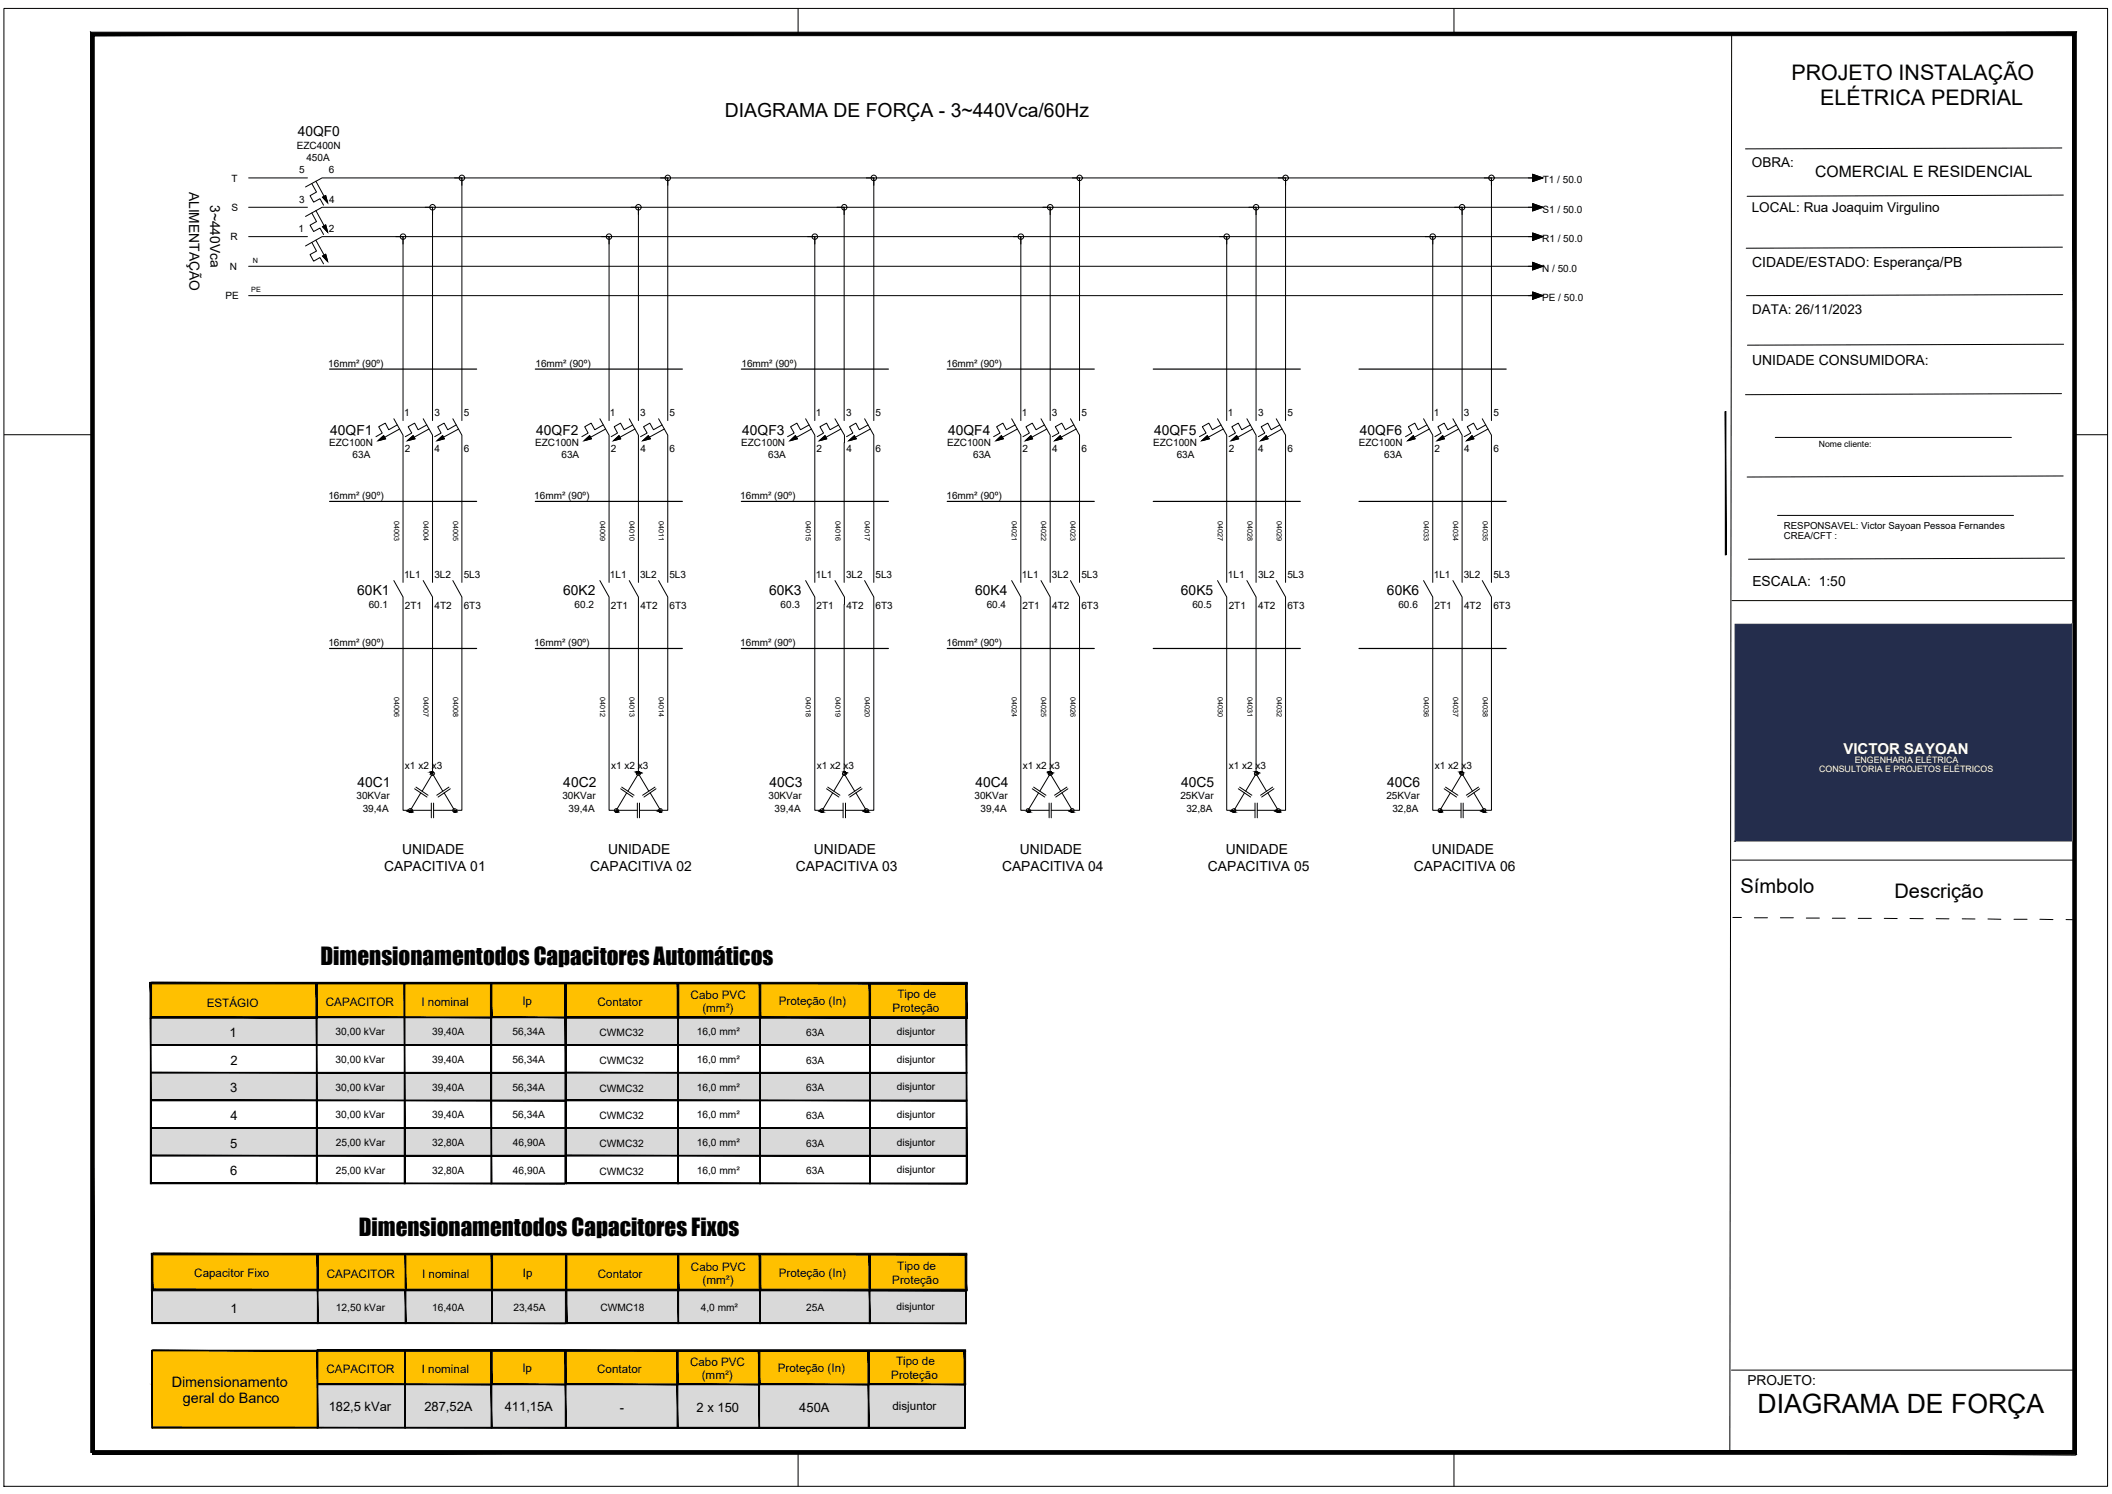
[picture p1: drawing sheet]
<svg xmlns="http://www.w3.org/2000/svg" width="594mm" height="420mm" viewBox="0 0 594 420" stroke-linecap="round" stroke-linejoin="round" font-family="sans-serif">
<!-- layer: PDF17_Solid Fills -->
<g fill="#ffc000" stroke="#ffc000" stroke-width=".28">
<path d="M43 389.3l46.4 12.3v-12.3zM43 389.3l46.4 12.3h-46.4z"/>
<path d="M43 380l228.4 9.4v-9.4zM43 380l228.4 9.4h-228.4z"/>
</g>
<!-- layer: PDF16_Solid Fills -->
<path d="M43 362.8l228.8 9.4v-9.4zM43 362.8l228.8 9.4h-228.8z" fill="#d9d9d9" stroke="#d9d9d9" stroke-width=".28"/>
<path d="M43 352.9l228.8 10v-10zM43 352.9l228.8 10h-228.8z" fill="#ffc000" stroke="#ffc000" stroke-width=".28"/>
<!-- layer: PDF15_Solid Fills -->
<g fill="#fff" stroke="#fff" stroke-width=".28">
<path d="M42.6 325l95.7 7.8v-7.8zM42.6 325l95.7 7.8h-95.7z"/>
<path d="M42.6 309.5l95.7 7.8v-7.8zM42.6 309.5l95.7 7.8h-95.7z"/>
<path d="M42.6 293.9l95.7 7.9v-7.9zM42.6 293.9l95.7 7.9h-95.7z"/>
</g>
<g fill="#d9d9d9" stroke="#d9d9d9" stroke-width=".28">
<path d="M42.6 317.2l229.3 7.9v-7.9zM42.6 317.2l229.3 7.9h-229.3z"/>
<path d="M42.6 301.7l229.3 7.8v-7.8zM42.6 301.7l229.3 7.8h-229.3z"/>
<path d="M42.6 286.1l229.3 7.9v-7.9zM42.6 286.1l229.3 7.9h-229.3z"/>
</g>
<path d="M42.6 276.7l229.3 9.5v-9.5zM42.6 276.7l229.3 9.5h-229.3z" fill="#ffc000" stroke="#ffc000" stroke-width=".28"/>
<!-- layer: PDF11_Geometry -->
<g fill="#000" stroke="#000" stroke-width=".28">
<path d="M121.2 217.4v.1zM121.2 217.4h.1zM121.4 217.1h.2zM179.1 217.3h.2zM179.2 217.3h.2zM179.4 217.1h.1zM179.9 217.4l.2 .1zM237.8 217.4l.2 .1zM295.2 217.1h.2zM295.8 217.4l.2 .1zM353.7 217.4l.1 .1zM410.8 217.3h.2z"/>
<path d="M410.8 217.3h.3zM411.1 217.1h.1zM114.9 227.9l.1 .1zM115.5 228.3h.2zM115.6 228.3h.2zM115.8 228h.2zM127.9 228.3h.2zM128 228.3h.2zM128.2 228h.2zM128.3 228l.1-.1zM173.4 228.4h.1zM173.4 228.3h.2z"/>
<path d="M185.6 228.4h.2zM231.1 228.4h.2zM243.7 228.4h.2zM243.8 228.3h.2zM289.2 228.4h.2zM289.3 228.3h.2zM301.5 228.4h.1zM346.6 227.9l.1 .1zM347 228.4h.1zM359.6 228.3h.2zM359.7 228.3h.2zM360 228l.1-.1z"/>
<path d="M405.1 228.3h.2zM417.3 228.4h.2z"/>
<path d="M431.5 83l.6 .1zM431.5 83l.6 .1z"/>
<path d="M431.5 83.1h.6zM431.5 83.1l.4 .2z"/>
<path d="M121.2 217.3h.2zM121.2 217.3l.1 .1z"/>
<path d="M121.2 217.3h.3zM121.2 217.3h.2z"/>
<path d="M121.3 217.2h.2zM121.3 217.2l.2 .1z"/>
<path d="M121.4 217.1h.2zM121.3 217.2h.2z"/>
<path d="M179.2 217.2h.3zM179.2 217.3h.2z"/>
<path d="M179.3 217.1h.2zM179.3 217.1l.2 .1z"/>
<path d="M179.4 217.1h.1zM179.3 217.1h.2z"/>
<path d="M179.6 217l.1 .1zM179.6 217l.1 .1z"/>
<path d="M179.6 217.1h.2zM179.6 217.1h.2z"/>
<path d="M179.6 217.1l.3 .1zM179.6 217.1l.3 .1z"/>
<path d="M179.7 217.2l.3 .1zM179.7 217.2l.3 .1z"/>
<path d="M179.7 217.3h.3zM179.7 217.3h.3z"/>
<path d="M179.8 217.3l.3 .1zM179.8 217.3l.3 .1z"/>
<path d="M237.4 217l.3 .1zM237.4 217l.3 .1z"/>
<path d="M237.5 217.1h.2zM237.5 217.1h.2z"/>
<path d="M237.5 217.1l.3 .1zM237.5 217.1l.3 .1z"/>
<path d="M237.6 217.2l.3 .1zM237.6 217.2l.3 .1z"/>
<path d="M237.7 217.3h.2zM237.7 217.3h.2z"/>
<path d="M237.7 217.3l.3 .1zM237.7 217.3l.3 .1z"/>
<path d="M294.9 217.4h.2zM294.9 217.4l.1 .1z"/>
<path d="M294.9 217.3h.2zM294.9 217.3l.2 .1z"/>
<path d="M295 217.3h.2zM294.9 217.3h.2z"/>
<path d="M295.1 217.2h.2zM295.1 217.2l.1 .1z"/>
<path d="M295.1 217.1h.3zM295.1 217.2h.2z"/>
<path d="M295.2 217.1h.2zM295.1 217.1h.3z"/>
<path d="M295.4 217l.2 .1zM295.4 217l.2 .1z"/>
<path d="M295.4 217.1h.3zM295.4 217.1h.3z"/>
<path d="M295.5 217.1l.2 .1zM295.5 217.1l.2 .1z"/>
<path d="M295.5 217.2l.3 .1zM295.5 217.2l.3 .1z"/>
<path d="M295.6 217.3h.3zM295.6 217.3h.3z"/>
<path d="M295.7 217.3l.2 .1zM295.7 217.3l.2 .1z"/>
<path d="M353.3 217l.2 .1zM353.3 217l.2 .1z"/>
<path d="M353.4 217.1h.2zM353.4 217.1h.2z"/>
<path d="M353.4 217.1l.3 .1zM353.4 217.1l.3 .1z"/>
<path d="M353.4 217.2l.3 .1zM353.4 217.2l.3 .1z"/>
<path d="M353.7 217.4l.1 .1zM353.7 217.5l.2 .1z"/>
<path d="M353.5 217.3h.3zM353.5 217.3h.3z"/>
<path d="M353.6 217.3l.2 .1zM353.6 217.3l.2 .1z"/>
<path d="M410.9 217.2h.2zM410.9 217.2l.2 .1z"/>
<path d="M411 217.1h.2zM411 217.1l.1 .1z"/>
<path d="M411.1 217.1h.1zM411 217.1h.2z"/>
<path d="M114.9 228h.2zM114.9 228h.2z"/>
<path d="M114.9 228l.3 .1zM114.9 228l.3 .1z"/>
<path d="M115 228.1l.3 .1zM115 228.1l.3 .1z"/>
<path d="M115 228.2l.3 .1zM115 228.2l.3 .1z"/>
<path d="M115.1 228.3h.3zM115.1 228.3h.3z"/>
<path d="M115.2 228.3l.2 .1zM115.2 228.3l.2 .1z"/>
<path d="M115.3 228.4h.1zM115.3 228.4h.1z"/>
<path d="M115.7 228.2h.2zM115.7 228.2l.1 .1z"/>
<path d="M115.7 228.1h.2zM115.7 228.1l.2 .1z"/>
<path d="M115.8 228h.2zM115.8 228l.1 .1z"/>
<path d="M128 228.2h.3zM128 228.2l.2 .1z"/>
<path d="M128.1 228.1h.2zM128 228.2h.3z"/>
<path d="M128.2 228h.2zM128.2 228l.1 .1z"/>
<path d="M173.5 228.3h.2zM173.4 228.3h.2z"/>
<path d="M173.5 228.2h.2zM173.5 228.2l.2 .1z"/>
<path d="M173.6 228.1h.2zM173.6 228.1l.1 .1z"/>
<path d="M173.7 228h.2zM173.7 228l.1 .1z"/>
<path d="M185.3 228h.1zM185.3 228h.1z"/>
<path d="M185.3 228l.2 .1zM185.3 228l.2 .1z"/>
<path d="M185.3 228.1l.3 .1zM185.3 228.1l.3 .1z"/>
<path d="M185.4 228.2l.3 .1zM185.4 228.2l.3 .1z"/>
<path d="M185.5 228.3h.2zM185.5 228.3h.2z"/>
<path d="M185.5 228.3l.3 .1zM185.5 228.3l.3 .1z"/>
<path d="M230.8 228h.1zM230.8 228h.1z"/>
<path d="M230.8 228l.2 .1zM230.8 228l.2 .1z"/>
<path d="M230.8 228.1l.3 .1zM230.8 228.1l.3 .1z"/>
<path d="M230.9 228.2l.3 .1zM230.9 228.2l.3 .1z"/>
<path d="M230.9 228.3h.3zM230.9 228.3h.3z"/>
<path d="M231 228.3l.3 .1zM231 228.3l.3 .1z"/>
<path d="M243.2 228h.1zM243.2 228h.1z"/>
<path d="M243.2 228l.2 .1zM243.2 228l.2 .1z"/>
<path d="M243.2 228.1l.3 .1zM243.2 228.1l.3 .1z"/>
<path d="M243.3 228.2l.2 .1zM243.3 228.2l.2 .1z"/>
<path d="M243.3 228.3h.3zM243.3 228.3h.3z"/>
<path d="M243.4 228.3l.3 .1zM243.4 228.3l.3 .1z"/>
<path d="M243.5 228.4h.2zM243.5 228.4h.2z"/>
<path d="M243.8 228.3h.3zM243.8 228.3h.2z"/>
<path d="M243.9 228.2h.2zM243.9 228.2l.2 .1z"/>
<path d="M244 228.1h.1zM244 228.1l.1 .1z"/>
<path d="M289.3 228.3h.2zM289.3 228.3h.2z"/>
<path d="M289.4 228.2h.2zM289.4 228.2l.1 .1z"/>
<path d="M289.5 228.1h.1zM289.4 228.2h.2z"/>
<path d="M301.1 228h.2zM301.1 228h.2z"/>
<path d="M301.1 228l.3 .1zM301.1 228l.3 .1z"/>
<path d="M301.2 228.1l.3 .1zM301.2 228.1l.3 .1z"/>
<path d="M301.2 228.2l.3 .1zM301.2 228.2l.3 .1z"/>
<path d="M301.3 228.3h.3zM301.3 228.3h.3z"/>
<path d="M301.4 228.3l.2 .1zM301.4 228.3l.2 .1z"/>
<path d="M346.6 228h.2zM346.6 228h.2z"/>
<path d="M346.6 228l.3 .1zM346.6 228l.3 .1z"/>
<path d="M346.7 228.1l.3 .1zM346.7 228.1l.3 .1z"/>
<path d="M346.7 228.2l.3 .1zM346.7 228.2l.3 .1z"/>
<path d="M346.8 228.3h.2zM346.8 228.3h.2z"/>
<path d="M346.9 228.3l.2 .1zM346.9 228.3l.2 .1z"/>
<path d="M359 228h.2zM359 228h.2z"/>
<path d="M359 228l.3 .1zM359 228l.3 .1z"/>
<path d="M359.1 228.1l.2 .1zM359.1 228.1l.2 .1z"/>
<path d="M359.1 228.2l.3 .1zM359.1 228.2l.3 .1z"/>
<path d="M359.2 228.3h.3zM359.2 228.3h.3z"/>
<path d="M359.3 228.3l.2 .1zM359.3 228.3l.2 .1z"/>
<path d="M359.4 228.4h.1zM359.4 228.4h.1z"/>
<path d="M359.7 228.2h.3zM359.7 228.2l.2 .1z"/>
<path d="M359.8 228.1h.2zM359.8 228.1l.2 .1z"/>
<path d="M359.9 228h.1zM359.9 228l.1 .1z"/>
<path d="M405.2 228.3h.2zM405.1 228.3h.2z"/>
<path d="M405.2 228.2h.3zM405.2 228.2l.2 .1z"/>
<path d="M405.3 228.1h.2zM405.3 228.1l.2 .1z"/>
<path d="M405.4 228h.2zM405.4 228l.1 .1z"/>
<path d="M416.9 228h.3zM416.9 228h.3z"/>
<path d="M417 228l.2 .1zM417 228l.2 .1z"/>
<path d="M417 228.1l.3 .1zM417 228.1l.3 .1z"/>
<path d="M417.1 228.2l.3 .1zM417.1 228.2l.3 .1z"/>
<path d="M417.2 228.3h.2zM417.2 228.3h.2z"/>
<path d="M417.2 228.3l.2 .1zM417.2 228.3l.2 .1z"/>
</g>
<!-- layer: PDF11_Solid Fills -->
<g fill="#000" stroke="#000" stroke-width=".28">
<path d="M90.7 55.5l.9-.5 .6 2zM431.1 49l2.9 1-2.9 1.1zM431.1 57.3l2.9 1-2.9 1zM90.7 63.8l.9-.6 .6 2.1zM90.7 72l.9-.5 .6 2zM431.1 65.5l2.9 1-2.9 1.1zM431.1 73.8l2.9 1.1-2.9 1zM431.1 82.1l2.9 1-2.9 1.1zM106.3 124l1.6-1.5 .6 .9zM114.6 124l1.6-1.5 .5 .9zM122.9 124l1.6-1.5 .5 .9zM164.3 124l1.6-1.5 .4 .9z"/>
<path d="M172.6 124l1.5-1.5 .5 .9zM180.8 124l1.6-1.5 .5 .9zM222.2 124l1.5-1.5 .6 .9zM230.5 124l1.6-1.5 .4 .9zM238.8 124l1.5-1.5 .5 .9zM280.2 124l1.5-1.5 .5 .9zM288.4 124l1.6-1.5 .4 .9zM296.7 124l1.5-1.5 .5 .9zM338 124l1.6-1.5 .5 .9zM346.3 124l1.6-1.5 .5 .9zM354.6 124l1.6-1.5 .5 .9zM396 124l1.6-1.5 .4 .9z"/>
<path d="M404.2 124l1.6-1.5 .5 .9zM412.5 124l1.6-1.5 .5 .9z"/>
</g>
<!-- layer: PDF11_Geometry -->
<g fill="none" stroke="#000" stroke-width=".28">
<path d="M69.9 58.3h16.6M69.9 50h16.6M85.9 52.6l4.7-2.6h39.3v68.3M87.7 51.6l1.3 2.4-1.8 1 1 1.9 1.8-1 1 1.8M87.7 59.9l1.3 2.4-1.8 1 1 1.8 1.8-1 1 1.9M88.9 51l2.3 4.2M88.9 59.2l2.3 4.3M90.7 55.5l.9-.5 .6 2zM119.6 58.3h60v60M121.7 58.3v2.1M127.8 50h60v68.3M129.9 50v2.1"/>
<path d="M177.5 58.3h59.9v60M179.6 58.3v2.1M185.8 50h60v68.3M187.8 50v2.1M235.4 58.3h60v60M237.4 58.3v2.1M243.7 50h60v68.3M245.8 50v2.1M293.3 58.3h60v60M295.4 58.3v2.1M301.6 50h60v68.3M303.7 50v2.1"/>
<path d="M351.3 58.3h60v60M353.3 58.3v2.1M359.5 50h60v68.3M361.6 50v2.1M409.2 58.3h22.7M411.3 58.3v2.1M417.5 50h14.4M419.5 50v2.1M429.9 50h1.2M429.9 58.3h1.2M431.1 49l2.9 1-2.9 1.1zM431.1 57.3l2.9 1-2.9 1z"/>
<path d="M69.9 66.5h16.6M69.9 74.9h362M85.9 69.2l4.7-2.7h22.8v51.8M85.9 60.9l4.7-2.6h31.1v60M87.7 68.2l1.3 2.4-1.8 1 1 1.8 1.8-1 1 1.8M88.9 67.6l2.3 4.2M90.7 63.8l.9-.6 .6 2.1zM90.7 72l.9-.5 .6 2zM111.3 66.5h60v51.8M113.4 66.5v2.1M169.2 66.5h60v51.8M171.3 66.5v2.1"/>
<path d="M227.2 66.5h59.9v51.8M229.2 66.5v2.1M285.1 66.5h60v51.8M287.1 66.5v2.1M343 66.5h60v51.8M345.1 66.5v2.1M400.9 66.5h31M403 66.5v2.1M429.9 66.5h1.2M431.1 65.5l2.9 1-2.9 1.1zM431.1 73.8l2.9 1.1-2.9 1zM69.9 83.1h362"/>
<path d="M431.1 82.1l2.9 1-2.9 1.1zM110.8 117.8l2.6 4.6v41.4M111.7 119.5l-2.4 1.4-.9-1.9-1.9 1 1 1.8-1.8 1M119 117.8l2.7 4.6v41.4M120.1 119.5l-2.5 1.4-1-1.9-1.8 1 1 1.8-1.8 1M127.4 117.8l2.5 4.6v41.4M128.3 119.5l-2.4 1.4-1-1.9-1.8 1 1 1.8-1.8 1M168.7 117.8l2.6 4.6v41.4M169.7 119.5l-2.4 1.4-1-1.9-1.8 1 .9 1.8-1.7 1M177 117.8l2.6 4.6v41.4M178 119.5l-2.4 1.4-1.1-1.9-1.7 1 .9 1.8-1.8 1M185.3 117.8l2.5 4.6v41.4"/>
<path d="M186.2 119.5l-2.4 1.4-1-1.9-1.8 1 1 1.8-1.8 1M226.6 117.8l2.6 4.6v41.4M227.6 119.5l-2.4 1.4-1-1.9-1.8 1 1 1.8-1.9 1M234.9 117.8l2.6 4.6v2.1M235.9 119.5l-2.4 1.4-1-1.9-1.9 1 1 1.8-1.7 1M243.2 117.8l2.6 4.6v41.4M244.2 119.5l-2.5 1.4-1-1.9-1.7 1 .9 1.8-1.8 1M284.6 117.8l2.5 4.6v41.4M285.5 119.5l-2.4 1.4-1-1.9-1.8 1 1 1.8-1.8 1M292.8 117.8l2.6 4.6v41.4M293.8 119.5l-2.4 1.4-1-1.9-1.8 1 1 1.8-1.9 1M301.1 117.8l2.6 4.6v41.4"/>
<path d="M302 119.5l-2.3 1.4-1-1.9-1.9 1 1.1 1.8-1.9 1M342.5 117.8l2.6 4.6v41.4M343.5 119.5l-2.5 1.4-1-1.9-1.8 1 1.1 1.8-1.9 1M350.7 117.8l2.6 4.6v41.4M351.7 119.5l-2.4 1.4-1-1.9-1.8 1 1 1.8-1.8 1M359 117.8l2.6 4.6v41.4M360 119.5l-2.5 1.4-.9-1.9-1.8 1 1 1.8-1.9 1M400.4 117.8l2.6 4.6v41.4M401.4 119.5l-2.5 1.4-.9-1.9-1.8 1 .9 1.8-1.7 1M408.7 117.8l2.6 4.6v41.4M409.7 119.5l-2.5 1.4-1-1.9-1.7 1 .9 1.8-1.8 1M416.9 117.8l2.6 4.6v41.4"/>
<path d="M417.9 119.5l-2.4 1.4-1-1.9-1.8 1 1 1.8-1.8 1M106.3 124l1.6-1.5 .6 .9zM112.4 120.7l-4.2 2.3M114.6 124l1.6-1.5 .5 .9zM120.6 120.7l-4.1 2.3M122.9 124l1.6-1.5 .5 .9zM129 120.7l-4.3 2.3M164.3 124l1.6-1.5 .4 .9zM170.3 120.7l-4.2 2.3M172.6 124l1.5-1.5 .5 .9zM178.6 120.7l-4.2 2.3M180.8 124l1.6-1.5 .5 .9z"/>
<path d="M186.9 120.7l-4.3 2.3M222.2 124l1.5-1.5 .6 .9zM228.3 120.7l-4.2 2.3M230.5 124l1.6-1.5 .4 .9zM236.5 120.7l-4.2 2.3M237.4 124.5v39.3M238.8 124l1.5-1.5 .5 .9zM244.8 120.7l-4.2 2.3M280.2 124l1.5-1.5 .5 .9zM286.2 120.7l-4.3 2.3M288.4 124l1.6-1.5 .4 .9zM294.5 120.7l-4.3 2.3"/>
<path d="M296.7 124l1.5-1.5 .5 .9zM302.7 120.7l-4.3 2.3M338 124l1.6-1.5 .5 .9zM344.1 120.7l-4.2 2.3M346.3 124l1.6-1.5 .5 .9zM352.3 120.7l-4.2 2.3M354.6 124l1.6-1.5 .5 .9zM360.6 120.7l-4.2 2.3M396 124l1.6-1.5 .4 .9zM402 120.7l-4.2 2.3M404.2 124l1.6-1.5 .5 .9zM410.3 120.7l-4.2 2.3"/>
<path d="M412.5 124l1.6-1.5 .5 .9zM418.5 120.7l-4.2 2.3M110.8 163.3l2.6 4.6v60h7.9M119 163.3l2.7 4.6v49.7l-3 4.9M127.4 163.3l2.5 4.6v60h-7.9M168.7 163.3l2.6 4.6v60h8M177 163.3l2.6 4.6v49.7l-3 4.9M185.3 163.3l2.5 4.6v60h-7.9M226.6 163.3l2.6 4.6v60h8M234.9 163.3l2.6 4.6v2.1M237.4 170v47.6l-2.9 4.9M243.2 163.3l2.6 4.6v60h-8"/>
<path d="M284.6 163.3l2.5 4.6v60h8M292.8 163.3l2.6 4.6v49.7l-2.9 4.9M301.1 163.3l2.6 4.6v60h-8M342.5 163.3l2.6 4.6v60h7.9M350.7 163.3l2.6 4.6v49.7l-2.9 4.9M359 163.3l2.6 4.6v60h-7.9M400.4 163.3l2.6 4.6v60h8M408.7 163.3l2.6 4.6v49.7l-3 4.9M416.9 163.3l2.6 4.6v60h-7.9M121.7 217l.4 .4-.1 .6-.5 .1-.4-.5M121.7 217.6l2.8 4.9M179 217.6a.53 .53 0 0 0 .6 .5 .53 .53 0 0 0 .5-.5"/>
<path d="M179.6 217.6l2.9 4.9M237.4 217l-.4 .4 .2 .6 .4 .1 .4-.5M237.4 217.6l3 4.9M294.9 217.6l.3 .5 .5-.1 .3-.4M295.4 217.6l3 4.9M353.3 217a.52 .52 0 0 0-.5 .6 .52 .52 0 0 0 .5 .5 .52 .52 0 0 0 .6-.5M353.3 217.6l2.9 4.9M411.3 217a.52 .52 0 0 1 .5 .6 .52 .52 0 0 1-.6 .5 .52 .52 0 0 1-.5-.5M411.3 217.6l2.9 4.9M114.9 227.9l.4-.5 .5 .1 .2 .4M116.6 221.8l3.5 2.4M117 221.4l3.4 2.2"/>
<path d="M118.4 223l-3 4.9M121.3 225.8v4.2M122 225.8v4.2M124.9 223l2.9 4.9M126.3 221.4l-3.4 2.2M126.7 221.8l-3.5 2.4M128.4 227.9a.52 .52 0 0 0-.5-.5 .52 .52 0 0 0-.5 .5 .52 .52 0 0 0 .4 .5M173.9 227.9a.51 .51 0 0 0-.6-.5 .51 .51 0 0 0-.5 .5 .51 .51 0 0 0 .6 .5M174.6 221.8l3.4 2.4M174.9 221.4l3.5 2.2M176.3 223l-2.9 4.9M179.3 225.8v4.2"/>
<path d="M179.9 225.8v4.2M182.9 223l2.9 4.9M184.2 221.4l-3.4 2.2M184.5 221.8l-3.4 2.4M185.3 227.9a.52 .52 0 0 1 .5-.5 .52 .52 0 0 1 .5 .5 .52 .52 0 0 1-.5 .5M230.8 227.9a.52 .52 0 0 1 .5-.5 .52 .52 0 0 1 .5 .5 .52 .52 0 0 1-.5 .5M232.5 221.8l3.5 2.4M232.8 221.4l3.5 2.2M234.2 223l-2.9 4.9M237.2 225.8v4.2M237.8 225.8v4.2M240.7 223l3 4.9"/>
<path d="M242.1 221.4l-3.4 2.2M242.5 221.8l-3.5 2.4M243.2 227.9a.53 .53 0 0 1 .5-.5 .53 .53 0 0 1 .5 .5M289.7 227.9a.5 .5 0 0 0-.5-.5 .5 .5 0 0 0-.5 .5 .5 .5 0 0 0 .5 .5M290.4 221.8l3.5 2.4M290.7 221.4l3.5 2.2M292.1 223l-2.9 4.9M295.1 225.8v4.2M295.7 225.8v4.2M298.7 223l2.9 4.9M300.1 221.4l-3.5 2.2M300.4 221.8l-3.4 2.4"/>
<path d="M301.1 227.9l.4-.5 .5 .2v.6l-.4 .2M346.6 227.9a.52 .52 0 0 1 .5-.5 .52 .52 0 0 1 .5 .5 .52 .52 0 0 1-.5 .5M348.3 221.8l3.5 2.4M348.7 221.4l3.4 2.2M350.1 223l-3 4.9M353 225.8v4.2M353.7 225.8v4.2M356.6 223l2.9 4.9M358 221.4l-3.4 2.2M358.4 221.8l-3.5 2.4M359 227.9a.56 .56 0 0 1 .5-.5 .56 .56 0 0 1 .6 .5M405.6 227.9a.52 .52 0 0 0-.6-.5 .52 .52 0 0 0-.5 .5 .52 .52 0 0 0 .5 .5"/>
<path d="M406.2 221.8l3.5 2.4M406.6 221.4l3.5 2.2M408 223l-3 4.9M411 225.8v4.2M411.6 225.8v4.2M414.6 223l2.9 4.9M415.9 221.4l-3.4 2.2M416.2 221.8l-3.4 2.4M416.9 227.9a.5 .5 0 0 1 .4-.5 .5 .5 0 0 1 .5 .2l.2 .4-.5 .4"/>
<circle cx="121.7" cy="58.3" r=".79"/>
<circle cx="129.9" cy="50" r=".79"/>
<circle cx="179.6" cy="58.3" r=".77"/>
<circle cx="187.8" cy="50" r=".77"/>
<circle cx="237.5" cy="58.3" r=".78"/>
<circle cx="245.8" cy="50" r=".77"/>
<circle cx="295.4" cy="58.3" r=".79"/>
<circle cx="303.7" cy="50" r=".78"/>
<circle cx="353.3" cy="58.3" r=".77"/>
<circle cx="361.6" cy="50" r=".79"/>
<circle cx="411.3" cy="58.3" r=".77"/>
<circle cx="419.5" cy="50" r=".77"/>
<circle cx="113.4" cy="66.5" r=".77"/>
<circle cx="171.3" cy="66.5" r=".77"/>
<circle cx="229.2" cy="66.6" r=".79"/>
<circle cx="287.2" cy="66.6" r=".79"/>
<circle cx="345" cy="66.5" r=".77"/>
<circle cx="403" cy="66.6" r=".79"/>
</g>
<g fill="none" stroke="#000" stroke-width=".34">
<path d="M92.7 103.8h41.4M150.6 103.8h41.3M208.5 103.8h41.4M266.4 103.8h41.4M324.4 103.8h41.4M382.3 103.8h41.4M92.7 141h41.4M150.6 141h41.3M208.5 141h41.4M266.4 141h41.4M324.4 141h41.4M382.3 141h41.4"/>
<path d="M92.7 182.4h41.4M150.6 182.4h41.3M208.5 182.4h41.4M266.4 182.4h41.4M324.4 182.4h41.4M382.3 182.4h41.4"/>
</g>
<!-- layer: PDF15_Solid Fills -->
<g fill="#000" stroke="#000" stroke-width=".28">
<path d="M42.6 276.3l229.5 .4h-229.5zM42.6 276.3l229.5 .4v-.4z"/>
<path d="M42.2 276.3l.4 10h-.4zM42.2 276.3l.4 10v-10z"/>
<path d="M42.5 293.8l116.4 .2h-116.4zM42.5 293.8l116.4 .2v-.2z"/>
<path d="M42.6 285.9l46.7 .4h-46.7zM42.6 285.9l46.7 .4v-.4z"/>
<path d="M88.9 276.7l.4 9.6h-.4zM88.9 276.7l.4 9.6v-9.6z"/>
<path d="M89.3 286l48.7 .2h-48.7zM89.3 286l48.7 .2v-.2z"/>
<path d="M138 276.7l.4 9.5h-.4zM138 276.7l.4 9.5v-9.5z"/>
<path d="M138.4 286l20.5 .2h-20.5zM138.4 286l20.5 .2v-.2z"/>
<path d="M159.3 285.9l112.8 .4h-112.8zM159.3 285.9l112.8 .4v-.4z"/>
<path d="M159.3 293.8l112.7 .2h-112.7zM159.3 293.8l112.7 .2v-.2z"/>
<path d="M190.5 276.7l.4 9.6h-.4zM190.5 276.7l.4 9.6v-9.6z"/>
<path d="M213.6 276.7l.4 9.6h-.4zM213.6 276.7l.4 9.6v-9.6z"/>
<path d="M244.5 276.7l.4 9.6h-.4zM244.5 276.7l.4 9.6v-9.6z"/>
<path d="M271.7 276.7l.4 9.6h-.4zM271.7 276.7l.4 9.6v-9.6z"/>
<path d="M42.5 301.6l116.4 .2h-116.4zM42.5 301.6l116.4 .2v-.2z"/>
<path d="M42.5 309.4l116.4 .2h-116.4zM42.5 309.4l116.4 .2v-.2z"/>
<path d="M42.5 317.1l116.4 .2h-116.4zM42.5 317.1l116.4 .2v-.2z"/>
<path d="M159.3 301.6l112.7 .2h-112.7zM159.3 301.6l112.7 .2v-.2z"/>
<path d="M159.3 309.4l112.7 .2h-112.7zM159.3 309.4l112.7 .2v-.2z"/>
<path d="M159.3 317.1l112.7 .2h-112.7zM159.3 317.1l112.7 .2v-.2z"/>
<path d="M42.3 286.3l.2 46.6h-.2zM42.3 286.3l.2 46.6v-46.6z"/>
<path d="M42.5 324.9l116.4 .2h-116.4zM42.5 324.9l116.4 .2v-.2z"/>
<path d="M42.5 332.7l116.4 .2h-116.4zM42.5 332.7l116.4 .2v-.2z"/>
<path d="M89 286.3l.2 46.6h-.2zM89 286.3l.2 46.6v-46.6z"/>
<path d="M113.7 276.7l.2 56.2h-.2zM113.7 276.7l.2 56.2v-56.2z"/>
<path d="M138.1 286.2l.2 46.7h-.2zM138.1 286.2l.2 46.7v-46.7z"/>
<path d="M158.9 276.7l.4 56.2h-.4zM158.9 276.7l.4 56.2v-56.2z"/>
<path d="M159.3 324.9l112.7 .2h-112.7zM159.3 324.9l112.7 .2v-.2z"/>
<path d="M159.3 332.7l112.7 .2h-112.7zM159.3 332.7l112.7 .2v-.2z"/>
<path d="M190.6 286.3l.2 46.6h-.2zM190.6 286.3l.2 46.6v-46.6z"/>
<path d="M213.7 286.3l.2 46.6h-.2zM213.7 286.3l.2 46.6v-46.6z"/>
<path d="M244.6 286.3l.2 46.6h-.2zM244.6 286.3l.2 46.6v-46.6z"/>
<path d="M271.8 286.3l.2 46.6h-.2zM271.8 286.3l.2 46.6v-46.6z"/>
</g>
<!-- layer: PDF16_Solid Fills -->
<g fill="#000" stroke="#000" stroke-width=".28">
<path d="M43 352.5l228.9 .4h-228.9zM43 352.5l228.9 .4v-.4z"/>
<path d="M42.6 352.5l.4 10.5h-.4zM42.6 352.5l.4 10.5v-10.5z"/>
<path d="M42.7 363l.2 9.2h-.2zM42.7 363l.2 9.2v-9.2z"/>
<path d="M42.9 372l116.1 .2h-116.1zM42.9 372l116.1 .2v-.2z"/>
<path d="M43 362.6l228.9 .4h-228.9zM43 362.6l228.9 .4v-.4z"/>
<path d="M89.2 352.9l.4 10.1h-.4zM89.2 352.9l.4 10.1v-10.1z"/>
<path d="M89.3 363l.2 9.2h-.2zM89.3 363l.2 9.2v-9.2z"/>
<path d="M114 352.9l.2 9.7h-.2zM114 352.9l.2 9.7v-9.7z"/>
<path d="M114 363l.2 9.2h-.2zM114 363l.2 9.2v-9.2z"/>
<path d="M138.2 352.9l.4 10.1h-.4zM138.2 352.9l.4 10.1v-10.1z"/>
<path d="M138.3 363l.2 9.2h-.2zM138.3 363l.2 9.2v-9.2z"/>
<path d="M159 352.9l.5 19.3h-.5zM159 352.9l.5 19.3v-19.3z"/>
<path d="M159.5 372l112.4 .2h-112.4zM159.5 372l112.4 .2v-.2z"/>
<path d="M190.6 352.9l.4 10.1h-.4zM190.6 352.9l.4 10.1v-10.1z"/>
<path d="M190.7 363l.2 9.2h-.2zM190.7 363l.2 9.2v-9.2z"/>
<path d="M213.6 352.9l.4 10.1h-.4zM213.6 352.9l.4 10.1v-10.1z"/>
<path d="M213.7 363l.2 9.2h-.2zM213.7 363l.2 9.2v-9.2z"/>
<path d="M244.4 352.9l.5 10.1h-.5zM244.4 352.9l.5 10.1v-10.1z"/>
<path d="M244.5 363l.2 9.2h-.2zM244.5 363l.2 9.2v-9.2z"/>
<path d="M271.5 352.9l.4 10.1h-.4zM271.5 352.9l.4 10.1v-10.1z"/>
<path d="M271.7 363l.2 9.2h-.2zM271.7 363l.2 9.2v-9.2z"/>
</g>
<!-- layer: PDF17_Solid Fills -->
<path d="M89.3 389.3l182.1 12.3h-182.1zM89.3 389.3l182.1 12.3v-12.3z" fill="#d9d9d9" stroke="#d9d9d9" stroke-width=".28"/>
<g fill="#000" stroke="#000" stroke-width=".28">
<path d="M42.9 379.7l46.3 .2h-46.3zM42.9 379.7l46.3 .2v-.2z"/>
<path d="M89.2 379.6l182.4 .4h-182.4zM89.2 379.6l182.4 .4v-.4z"/>
<path d="M89.4 389.2l48.6 .2h-48.6zM89.4 389.2l48.6 .2v-.2z"/>
<path d="M138 380l.4 9.4h-.4zM138 380l.4 9.4v-9.4z"/>
<path d="M138.4 389.2l20.5 .2h-20.5zM138.4 389.2l20.5 .2v-.2z"/>
<path d="M158.9 380l.4 9.4h-.4zM158.9 380l.4 9.4v-9.4z"/>
<path d="M159.3 389.2l31.1 .2h-31.1zM159.3 389.2l31.1 .2v-.2z"/>
<path d="M190.3 380l.5 9.4h-.5zM190.3 380l.5 9.4v-9.4z"/>
<path d="M190.8 389.2l22.5 .2h-22.5zM190.8 389.2l22.5 .2v-.2z"/>
<path d="M213.3 380l.4 9.4h-.4zM213.3 380l.4 9.4v-9.4z"/>
<path d="M213.7 389.2l30.4 .2h-30.4zM213.7 389.2l30.4 .2v-.2z"/>
<path d="M244.1 380l.5 9.4h-.5zM244.1 380l.5 9.4v-9.4z"/>
<path d="M244.6 389.2l26.6 .2h-26.6zM244.6 389.2l26.6 .2v-.2z"/>
<path d="M271.2 380l.4 9.4h-.4zM271.2 380l.4 9.4v-9.4z"/>
<path d="M42.7 379.7l.2 21.9h-.2zM42.7 379.7l.2 21.9v-21.9z"/>
<path d="M42.9 401.4l228.6 .2h-228.6zM42.9 401.4l228.6 .2v-.2z"/>
<path d="M89.2 380l.2 21.6h-.2zM89.2 380l.2 21.6v-21.6z"/>
<path d="M113.8 380l.2 21.6h-.2zM113.8 380l.2 21.6v-21.6z"/>
<path d="M138.1 389.4l.2 12.2h-.2zM138.1 389.4l.2 12.2v-12.2z"/>
<path d="M159 389.4l.2 12.2h-.2zM159 389.4l.2 12.2v-12.2z"/>
<path d="M190.5 389.4l.2 12.2h-.2zM190.5 389.4l.2 12.2v-12.2z"/>
<path d="M213.4 389.4l.3 12.2h-.3zM213.4 389.4l.3 12.2v-12.2z"/>
<path d="M244.2 389.4l.2 12.2h-.2zM244.2 389.4l.2 12.2v-12.2z"/>
<path d="M271.3 389.4l.2 12.2h-.2zM271.3 389.4l.2 12.2v-12.2z"/>
</g>
<!-- layer: PDF_Solid Fills -->
<path d="M485.3 115.7l.2 40.3h-.2zM485.3 115.7l.2 40.3v-40.3z" fill="#000" stroke="#000" stroke-width=".28"/>
<!-- layer: ARQ-FOLHA -->
<path d="M26 408v1l557.1-1zM26 409l557.1-1 .9 1zM583.1 10v398l.9 1zM583.1 10l.9-.9v399.9zM26.5 10h556.6l.9-.9zM25.5 9.1h558.5l-557.5 .9zM25.5 9.1l1 399.4v-398.5zM25.5 9.1l1 399.4h-1z" fill="#000" stroke="#000" stroke-width=".28"/>
<path d="M224.5 2.4v7.2M409 2.4v7.2M1.1 122.3h24.9M583.5 122.3h9.3M224.5 408.5v9.5M409 408.5v9.5" fill="none" stroke="#000" stroke-width=".28"/>
<!-- layer: 0 -->
<g fill="none" stroke="#000" stroke-width=".28">
<path d="M1.1 2.4h591.7v415.6h-591.7zM487.1 9.6h96.4l.4 399.6-97.3-.6zM580 41.6l-89 .3M580.4 54.9l-89 .3M580.1 69.5l-88.9 .3M580.2 82.8l-88.9 .3M580.5 96.8l-89 .3M579.9 110.7l-88.9 .3M499.4 123h66.4M580.3 133.9l-88.9 .3M500 144.9h66.4M580.7 157l-88.9 .3"/>
<path d="M487.2 168.9h96.4M487.2 241.9h96.4M487.4 258h2.4M493.5 258.1h3.7M500.8 258.1h3.6M508.1 258.2h3.7M515.4 258.2h3.6M522.7 258.3h3.7M530 258.3h3.7M537.3 258.3l3.7 .1M544.6 258.4h3.6M551.9 258.4h3.6"/>
<path d="M559.2 258.4l3.6 .1M566.5 258.5h3.7M573.8 258.5l3.7 .1M581.2 258.6l2.3 .1M487 385.3h96.5"/>
</g>
<path d="M488.1 175.6h94.6v60.9h-94.6z" fill="none" stroke="#fff" stroke-width=".28"/>
<!-- layer: PDF47_Solid Fills -->
<path d="M488.1 175.6v60.9l94.6-60.9zM488.1 236.5l94.6-60.9v60.9z" fill="#fff" stroke="#fff" stroke-width=".28"/>
<path d="M488.1 175.6v60.9l94.6-60.9zM488.1 236.5l94.6-60.9v60.9z" fill="#242d4c" stroke="#242d4c" stroke-width=".28"/>
<text font-size="7.5" x="494.4" y="397.4">DIAGRAMA DE FORÇA</text>
<g font-size="6.5">
<text x="90.1" y="271.3">Dimensionamentodos Capacitores Automáticos</text>
<text x="100.9" y="347.7">Dimensionamentodos Capacitores Fixos</text>
</g>
<g font-size="6">
<text x="503.9" y="22.4">PROJETO INSTALAÇÃO</text>
<text x="512" y="29.4">ELÉTRICA PEDRIAL</text>
</g>
<text font-size="5.7" x="489.6" y="251.2">Símbolo</text>
<text font-size="5.6" x="532.9" y="252.6">Descrição</text>
<text font-size="5.4" x="203.9" y="32.9">DIAGRAMA DE FORÇA - 3~440Vca/60Hz</text>
<text font-size="4.4" x="510.6" y="49.8">COMERCIAL E RESIDENCIAL</text>
<text font-size="4.2" fill="#fff" x="518.5" y="212">VICTOR SAYOAN</text>
<g font-size="4.1">
<text x="48.3" y="390">Dimensionamento</text>
<text x="51.4" y="394.5">geral do Banco</text>
</g>
<g font-size="3.9">
<text x="83.7" y="38.3">40QF0</text>
<text x="53.2" y="53.9" transform="rotate(90 53.2 53.9)">ALIMENTAÇÃO</text>
<text x="59.1" y="57.7" transform="rotate(90 59.1 57.7)">3~440Vca</text>
<text x="492.8" y="75.1">CIDADE/ESTADO: Esperança/PB</text>
<text x="492.8" y="102.6">UNIDADE CONSUMIDORA:</text>
<text x="92.9" y="122.5">40QF1</text>
<text x="150.8" y="122.5">40QF2</text>
<text x="208.8" y="122.5">40QF3</text>
<text x="266.7" y="122.5">40QF4</text>
<text x="324.7" y="122.5">40QF5</text>
<text x="382.5" y="122.5">40QF6</text>
<text x="100.5" y="167.4">60K1</text>
<text x="158.4" y="167.4">60K2</text>
<text x="216.4" y="167.4">60K3</text>
<text x="274.3" y="167.4">60K4</text>
<text x="332.2" y="167.4">60K5</text>
<text x="390.1" y="167.4">60K6</text>
<text x="492.9" y="164.7">ESCALA: 1:50</text>
<text x="100.5" y="221.2">40C1</text>
<text x="158.5" y="221.2">40C2</text>
<text x="216.4" y="221.2">40C3</text>
<text x="274.4" y="221.2">40C4</text>
<text x="332.2" y="221.2">40C5</text>
<text x="390.2" y="221.2">40C6</text>
<text x="108.1" y="244.9">CAPACITIVA 01</text>
<text x="113.1" y="240.3">UNIDADE</text>
<text x="166" y="244.9">CAPACITIVA 02</text>
<text x="171.1" y="240.3">UNIDADE</text>
<text x="223.9" y="244.9">CAPACITIVA 03</text>
<text x="228.9" y="240.3">UNIDADE</text>
<text x="281.9" y="244.9">CAPACITIVA 04</text>
<text x="286.9" y="240.3">UNIDADE</text>
<text x="339.8" y="244.9">CAPACITIVA 05</text>
<text x="344.8" y="240.3">UNIDADE</text>
<text x="397.7" y="244.9">CAPACITIVA 06</text>
<text x="402.8" y="240.3">UNIDADE</text>
</g>
<g font-size="3.8">
<text x="492.8" y="46.9">OBRA:</text>
<text x="492.8" y="59.7">LOCAL: Rua Joaquim Virgulino</text>
<text x="492.8" y="88.2">DATA: 26/11/2023</text>
<text x="491.5" y="389.6">PROJETO:</text>
</g>
<g font-size="3.7">
<text x="64.5" y="291.7">1</text>
<text x="64.8" y="299.5">2</text>
<text x="64.8" y="307.2">3</text>
<text x="64.9" y="315">4</text>
<text x="64.8" y="322.7">5</text>
<text x="64.8" y="330.5">6</text>
</g>
<g font-size="3.6">
<text x="64.9" y="369.1">1</text>
<text x="92.5" y="396.8">182,5 kVar</text>
<text x="119.4" y="396.8">287,52A</text>
<text x="142" y="396.8">411,15A</text>
<text x="174.3" y="397.1">-</text>
<text x="196" y="397.2">2 x 150</text>
<text x="224.8" y="397">450A</text>
</g>
<g font-size="3.3">
<text x="194.3" y="280.9">Cabo PVC</text>
<text x="252.4" y="280.6">Tipo de</text>
<text x="58.2" y="283.2">ESTÁGIO</text>
<text x="91.7" y="282.9">CAPACITOR</text>
<text x="118.5" y="282.9">I nominal</text>
<text x="146.9" y="282.6">Ip</text>
<text x="168.1" y="282.9">Contator</text>
<text x="197.6" y="284.6">(mm²)</text>
<text x="219" y="282.6">Proteção (In)</text>
<text x="251.1" y="284.6">Proteção</text>
<text x="54.7" y="359.1">Capacitor Fixo</text>
<text x="91.9" y="359.4">CAPACITOR</text>
<text x="118.7" y="359.3">I nominal</text>
<text x="147.1" y="359">Ip</text>
<text x="168.1" y="359.4">Contator</text>
<text x="194.4" y="357.3">Cabo PVC</text>
<text x="219" y="359">Proteção (In)</text>
<text x="252.4" y="357">Tipo de</text>
<text x="197.6" y="361.1">(mm²)</text>
<text x="251" y="361.1">Proteção</text>
<text x="252.1" y="383.8">Tipo de</text>
<text x="91.9" y="386.2">CAPACITOR</text>
<text x="118.7" y="386.2">I nominal</text>
<text x="146.9" y="385.9">Ip</text>
<text x="168" y="386.2">Contator</text>
<text x="194.1" y="384.2">Cabo PVC</text>
<text x="197.4" y="387.9">(mm²)</text>
<text x="218.8" y="385.9">Proteção (In)</text>
<text x="250.7" y="387.9">Proteção</text>
<text x="251" y="396.5">disjuntor</text>
</g>
<g font-size="2.9">
<text x="94.4" y="291.1">30,00 kVar</text>
<text x="121.5" y="291.1">39,40A</text>
<text x="144.2" y="291.1">56,34A</text>
<text x="168.7" y="291.4">CWMC32</text>
<text x="196" y="291.1">16,0 mm²</text>
<text x="226.8" y="291.3">63A</text>
<text x="252.3" y="291">disjuntor</text>
<text x="94.4" y="298.9">30,00 kVar</text>
<text x="121.5" y="298.9">39,40A</text>
<text x="144.2" y="298.9">56,34A</text>
<text x="168.7" y="299.2">CWMC32</text>
<text x="196" y="298.9">16,0 mm²</text>
<text x="226.8" y="299.1">63A</text>
<text x="252.3" y="298.8">disjuntor</text>
<text x="94.4" y="306.7">30,00 kVar</text>
<text x="121.5" y="306.7">39,40A</text>
<text x="144.2" y="306.7">56,34A</text>
<text x="168.7" y="307">CWMC32</text>
<text x="196" y="306.7">16,0 mm²</text>
<text x="226.8" y="306.9">63A</text>
<text x="252.3" y="306.6">disjuntor</text>
<text x="94.4" y="314.5">30,00 kVar</text>
<text x="121.5" y="314.5">39,40A</text>
<text x="144.2" y="314.5">56,34A</text>
<text x="168.7" y="314.8">CWMC32</text>
<text x="196" y="314.5">16,0 mm²</text>
<text x="226.8" y="314.7">63A</text>
<text x="252.3" y="314.4">disjuntor</text>
<text x="94.4" y="322.2">25,00 kVar</text>
<text x="121.5" y="322.2">32,80A</text>
<text x="144.3" y="322.2">46,90A</text>
<text x="168.7" y="322.5">CWMC32</text>
<text x="196" y="322.2">16,0 mm²</text>
<text x="226.8" y="322.5">63A</text>
<text x="252.3" y="322.2">disjuntor</text>
<text x="252.3" y="329.9">disjuntor</text>
<text x="94.4" y="330">25,00 kVar</text>
<text x="121.5" y="330">32,80A</text>
<text x="144.3" y="330">46,90A</text>
<text x="168.7" y="330.3">CWMC32</text>
<text x="196" y="330">16,0 mm²</text>
<text x="226.8" y="330.2">63A</text>
<text x="94.5" y="368.6">12,50 kVar</text>
<text x="121.5" y="368.6">16,40A</text>
<text x="144.4" y="368.6">23,45A</text>
<text x="168.9" y="368.8">CWMC18</text>
<text x="197.1" y="368.6">4,0 mm²</text>
<text x="226.8" y="368.8">25A</text>
<text x="252.2" y="368.5">disjuntor</text>
</g>
<g font-size="2.8">
<text x="83.5" y="41.8">EZC400N</text>
<text x="86.2" y="45.3">450A</text>
<text x="65.1" y="51.1">T</text>
<text x="84.2" y="48.8">5</text>
<text x="92.5" y="48.8">6</text>
<text x="434" y="51.6">T1 / 50.0</text>
<text x="65.1" y="59.3">S</text>
<text x="84.2" y="57">3</text>
<text x="92.6" y="57">4</text>
<text x="433.9" y="59.9">S1 / 50.0</text>
<text x="83.9" y="65.4">1</text>
<text x="92.5" y="65.4">2</text>
<text x="64.8" y="67.6">R</text>
<text x="433.8" y="68.1">R1 / 50.0</text>
<text x="64.7" y="75.8">N</text>
<text x="433.8" y="76.4">N / 50.0</text>
<text x="63.5" y="84.2">PE</text>
<text x="433.8" y="84.7">PE / 50.0</text>
<text x="92.3" y="103.2">16mm² (90º)</text>
<text x="150.6" y="103.2">16mm² (90º)</text>
<text x="208.6" y="103.2">16mm² (90º)</text>
<text x="266.2" y="103.2">16mm² (90º)</text>
<text x="113.7" y="117">1</text>
<text x="122.2" y="117">3</text>
<text x="130.4" y="117">5</text>
<text x="171.6" y="117">1</text>
<text x="180" y="117">3</text>
<text x="188.3" y="117">5</text>
<text x="229.5" y="117">1</text>
<text x="238" y="117">3</text>
<text x="246.3" y="117">5</text>
<text x="287.4" y="117">1</text>
<text x="295.9" y="117">3</text>
<text x="304.2" y="117">5</text>
<text x="345.4" y="117">1</text>
<text x="353.9" y="117">3</text>
<text x="362.1" y="117">5</text>
<text x="403.3" y="117">1</text>
<text x="411.7" y="117">3</text>
<text x="420.1" y="117">5</text>
<text x="92.6" y="125.5">EZC100N</text>
<text x="150.5" y="125.5">EZC100N</text>
<text x="208.5" y="125.5">EZC100N</text>
<text x="266.4" y="125.5">EZC100N</text>
<text x="324.4" y="125.5">EZC100N</text>
<text x="382.2" y="125.5">EZC100N</text>
<text x="99.2" y="128.8">63A</text>
<text x="113.9" y="127.3">2</text>
<text x="122.2" y="127.3">4</text>
<text x="130.4" y="127.3">6</text>
<text x="157.9" y="128.8">63A</text>
<text x="171.8" y="127.3">2</text>
<text x="180.1" y="127.3">4</text>
<text x="188.3" y="127.3">6</text>
<text x="216.1" y="128.8">63A</text>
<text x="229.7" y="127.3">2</text>
<text x="238.1" y="127.3">4</text>
<text x="246.3" y="127.3">6</text>
<text x="273.7" y="128.8">63A</text>
<text x="287.7" y="127.3">2</text>
<text x="296" y="127.3">4</text>
<text x="304.2" y="127.3">6</text>
<text x="331" y="128.8">63A</text>
<text x="345.6" y="127.3">2</text>
<text x="353.9" y="127.3">4</text>
<text x="362.1" y="127.3">6</text>
<text x="389.4" y="128.8">63A</text>
<text x="403.5" y="127.3">2</text>
<text x="411.8" y="127.3">4</text>
<text x="420.1" y="127.3">6</text>
<text x="92.4" y="140.4">16mm² (90º)</text>
<text x="150.3" y="140.4">16mm² (90º)</text>
<text x="208.2" y="140.4">16mm² (90º)</text>
<text x="266.2" y="140.4">16mm² (90º)</text>
<text x="113.7" y="162.6">1L1</text>
<text x="122.2" y="162.6">3L2</text>
<text x="130.4" y="162.6">5L3</text>
<text x="171.6" y="162.6">1L1</text>
<text x="180" y="162.6">3L2</text>
<text x="188.3" y="162.6">5L3</text>
<text x="229.5" y="162.6">1L1</text>
<text x="238" y="162.6">3L2</text>
<text x="246.3" y="162.6">5L3</text>
<text x="287.4" y="162.6">1L1</text>
<text x="295.9" y="162.6">3L2</text>
<text x="304.2" y="162.6">5L3</text>
<text x="345.4" y="162.6">1L1</text>
<text x="353.9" y="162.6">3L2</text>
<text x="362.1" y="162.6">5L3</text>
<text x="403.3" y="162.6">1L1</text>
<text x="411.7" y="162.6">3L2</text>
<text x="420.1" y="162.6">5L3</text>
<text x="103.7" y="170.9">60.1</text>
<text x="113.9" y="171.3">2T1</text>
<text x="122.2" y="171.3">4T2</text>
<text x="130.4" y="171.3">6T3</text>
<text x="161.6" y="170.9">60.2</text>
<text x="171.8" y="171.3">2T1</text>
<text x="180.1" y="171.3">4T2</text>
<text x="188.3" y="171.3">6T3</text>
<text x="219.6" y="170.9">60.3</text>
<text x="229.7" y="171.3">2T1</text>
<text x="238.1" y="171.3">4T2</text>
<text x="246.3" y="171.3">6T3</text>
<text x="277.5" y="170.9">60.4</text>
<text x="287.7" y="171.3">2T1</text>
<text x="296" y="171.3">4T2</text>
<text x="304.2" y="171.3">6T3</text>
<text x="335.4" y="170.9">60.5</text>
<text x="345.6" y="171.3">2T1</text>
<text x="353.9" y="171.3">4T2</text>
<text x="362.1" y="171.3">6T3</text>
<text x="393.4" y="170.9">60.6</text>
<text x="403.5" y="171.3">2T1</text>
<text x="411.8" y="171.3">4T2</text>
<text x="420.1" y="171.3">6T3</text>
<text x="92.4" y="181.8">16mm² (90º)</text>
<text x="150.3" y="181.8">16mm² (90º)</text>
<text x="208.2" y="181.8">16mm² (90º)</text>
<text x="266.2" y="181.8">16mm² (90º)</text>
<text x="113.9" y="216.3">x1 x2 x3</text>
<text x="171.9" y="216.3">x1 x2 x3</text>
<text x="229.8" y="216.3">x1 x2 x3</text>
<text x="287.7" y="216.3">x1 x2 x3</text>
<text x="345.7" y="216.3">x1 x2 x3</text>
<text x="403.6" y="216.3">x1 x2 x3</text>
<text x="100.3" y="224.7">30KVar</text>
<text x="158.2" y="224.7">30KVar</text>
<text x="216.2" y="224.7">30KVar</text>
<text x="274.1" y="224.7">30KVar</text>
<text x="332" y="224.7">25KVar</text>
<text x="390" y="224.7">25KVar</text>
<text x="102" y="228.2">39,4A</text>
<text x="159.9" y="228.2">39,4A</text>
<text x="217.9" y="228.2">39,4A</text>
<text x="275.8" y="228.2">39,4A</text>
<text x="333.7" y="228.2">32,8A</text>
<text x="391.7" y="228.2">32,8A</text>
</g>
<g font-size="2.7">
<text x="501.8" y="148.8">RESPONSAVEL: Victor Sayoan Pessoa Fernandes</text>
<text x="501.8" y="151.7">CREA/CFT :</text>
</g>
<g font-size="2.5" fill="#fff">
<text x="521.7" y="214.5">ENGENHARIA ELÉTRICA</text>
<text x="511.7" y="217">CONSULTORIA E PROJETOS ELÉTRICOS</text>
</g>
<text font-size="2.4" x="511.6" y="125.6">Nome cliente:</text>
<g font-size="2">
<text x="71.1" y="73.9">N</text>
<text x="70.7" y="82.2">PE</text>
<text x="110.8" y="146.5" transform="rotate(90 110.8 146.5)">04003</text>
<text x="119.2" y="146.5" transform="rotate(90 119.2 146.5)">04004</text>
<text x="127.4" y="146.5" transform="rotate(90 127.4 146.5)">04005</text>
<text x="168.8" y="146.5" transform="rotate(90 168.8 146.5)">04009</text>
<text x="177.1" y="146.5" transform="rotate(90 177.1 146.5)">04010</text>
<text x="185.3" y="146.5" transform="rotate(90 185.3 146.5)">04011</text>
<text x="226.7" y="146.5" transform="rotate(90 226.7 146.5)">04015</text>
<text x="235" y="146.5" transform="rotate(90 235 146.5)">04016</text>
<text x="243.3" y="146.5" transform="rotate(90 243.3 146.5)">04017</text>
<text x="284.6" y="146.5" transform="rotate(90 284.6 146.5)">04021</text>
<text x="292.9" y="146.5" transform="rotate(90 292.9 146.5)">04022</text>
<text x="301.2" y="146.5" transform="rotate(90 301.2 146.5)">04023</text>
<text x="342.6" y="146.5" transform="rotate(90 342.6 146.5)">04027</text>
<text x="350.9" y="146.5" transform="rotate(90 350.9 146.5)">04028</text>
<text x="359.1" y="146.5" transform="rotate(90 359.1 146.5)">04029</text>
<text x="400.5" y="146.5" transform="rotate(90 400.5 146.5)">04033</text>
<text x="408.8" y="146.5" transform="rotate(90 408.8 146.5)">04034</text>
<text x="417.1" y="146.5" transform="rotate(90 417.1 146.5)">04035</text>
<text x="110.8" y="196.1" transform="rotate(90 110.8 196.1)">04006</text>
<text x="119.2" y="196.1" transform="rotate(90 119.2 196.1)">04007</text>
<text x="127.4" y="196.1" transform="rotate(90 127.4 196.1)">04008</text>
<text x="168.8" y="196.1" transform="rotate(90 168.8 196.1)">04012</text>
<text x="177.1" y="196.1" transform="rotate(90 177.1 196.1)">04013</text>
<text x="185.3" y="196.1" transform="rotate(90 185.3 196.1)">04014</text>
<text x="226.7" y="196.1" transform="rotate(90 226.7 196.1)">04018</text>
<text x="235" y="196.1" transform="rotate(90 235 196.1)">04019</text>
<text x="243.3" y="196.1" transform="rotate(90 243.3 196.1)">04020</text>
<text x="284.6" y="196.1" transform="rotate(90 284.6 196.1)">04024</text>
<text x="292.9" y="196.1" transform="rotate(90 292.9 196.1)">04025</text>
<text x="301.2" y="196.1" transform="rotate(90 301.2 196.1)">04026</text>
<text x="342.6" y="196.1" transform="rotate(90 342.6 196.1)">04030</text>
<text x="350.9" y="196.1" transform="rotate(90 350.9 196.1)">04031</text>
<text x="359.1" y="196.1" transform="rotate(90 359.1 196.1)">04032</text>
<text x="400.5" y="196.1" transform="rotate(90 400.5 196.1)">04036</text>
<text x="408.8" y="196.1" transform="rotate(90 408.8 196.1)">04037</text>
<text x="417.1" y="196.1" transform="rotate(90 417.1 196.1)">04038</text>
</g>
</svg>
